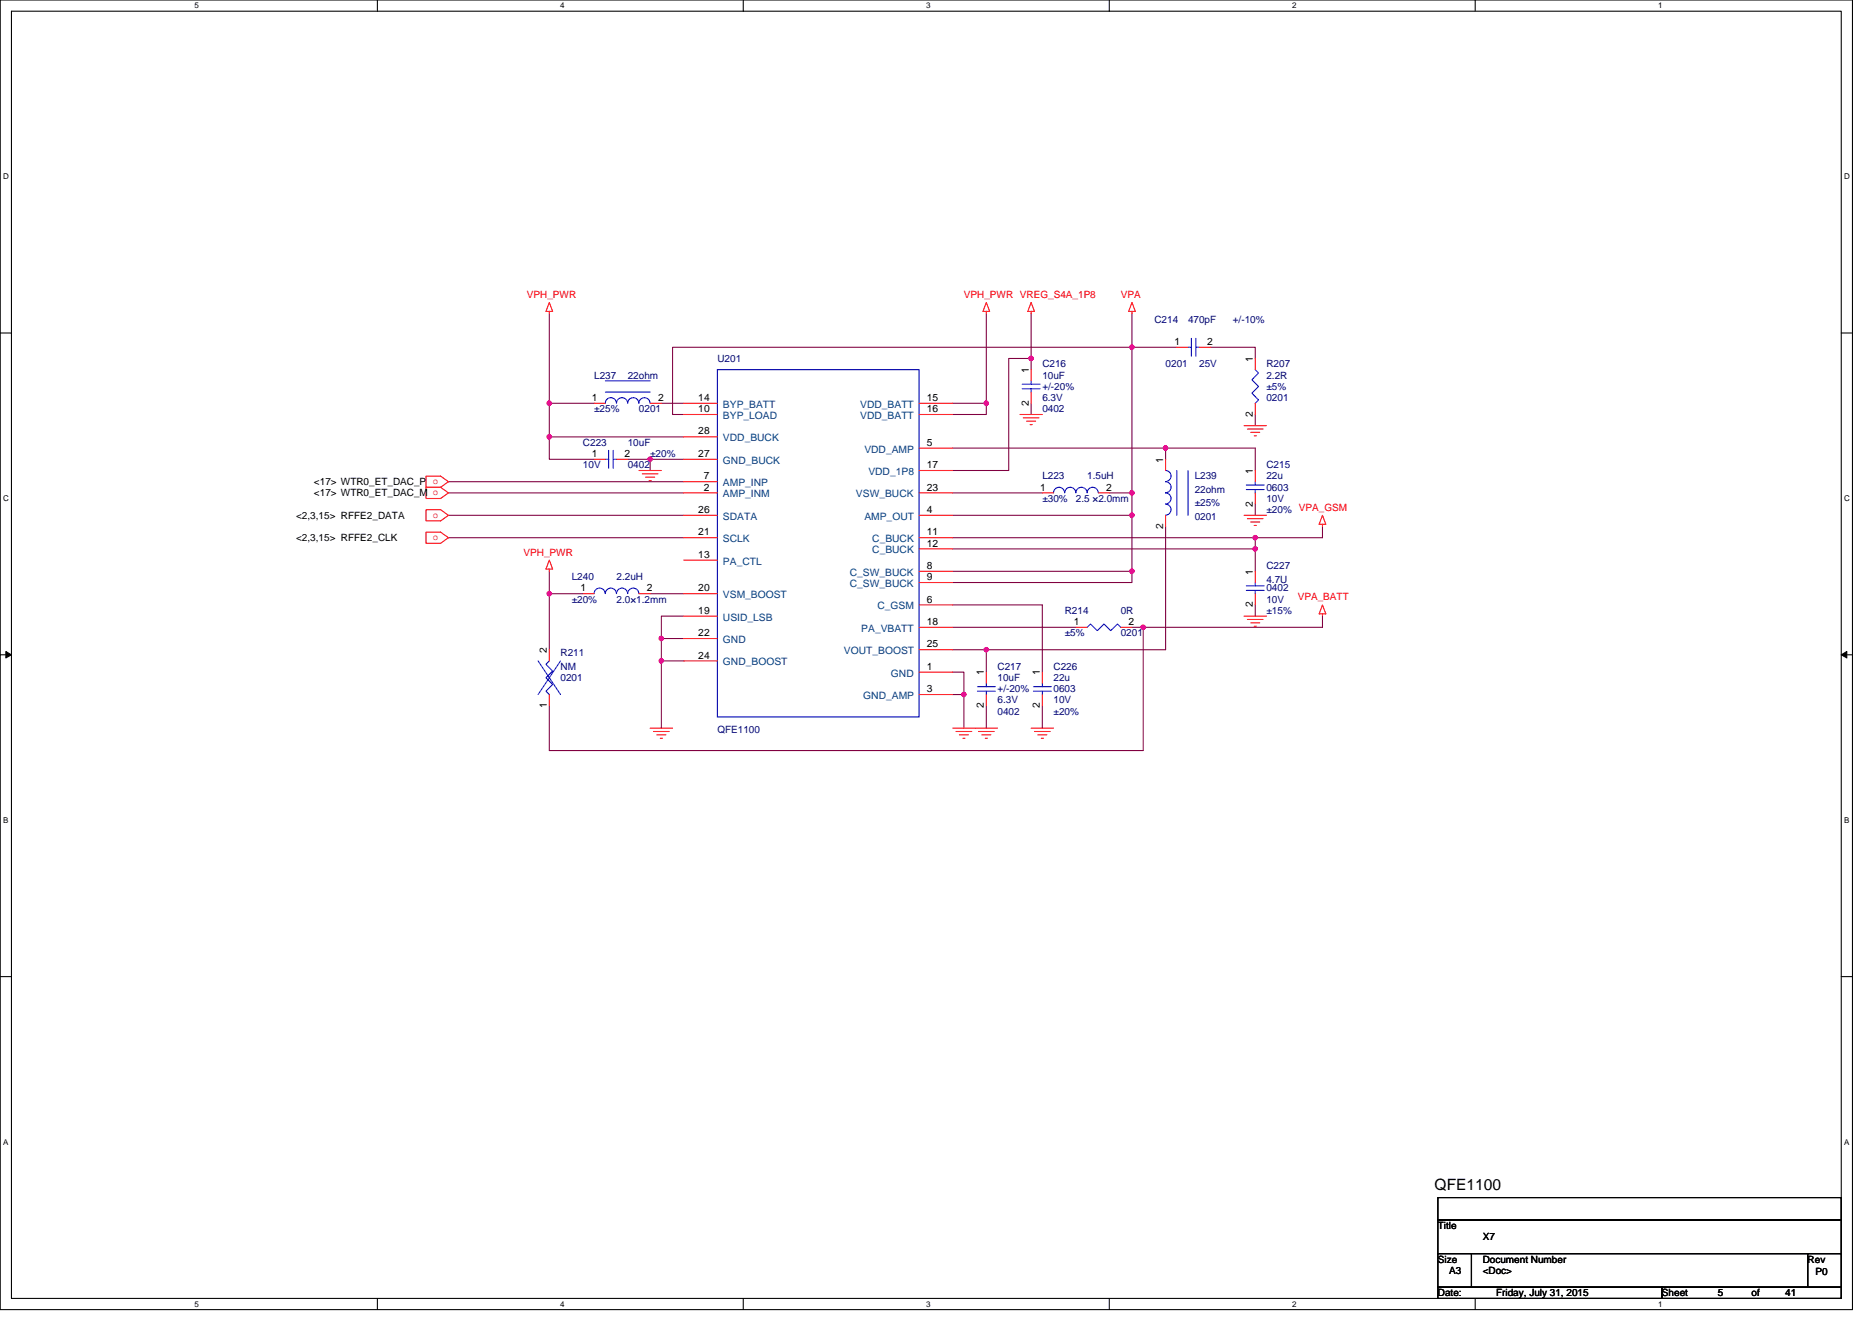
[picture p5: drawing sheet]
<svg xmlns="http://www.w3.org/2000/svg" width="297mm" height="210mm" viewBox="0 0 297 210" stroke-linecap="round" stroke-linejoin="round" font-family="sans-serif">
<path d="M0 0h293.9v207.9h-293.9zM1.8 1.8h290.4v204.3h-290.4z" fill="none" stroke="#000" stroke-width=".17"/>
<g fill="#fff">
<path d="M30.8 .2h.7v1.4h-.7z"/>
<path d="M30.8 206.3h.7v1.4h-.7z"/>
</g>
<path d="M59.9 0v1.8M59.9 206.1v1.8" fill="none" stroke="#000" stroke-width=".17"/>
<g fill="#fff">
<path d="M88.9 .2h.7v1.4h-.7z"/>
<path d="M88.9 206.3h.7v1.4h-.7z"/>
</g>
<path d="M117.9 0v1.8M117.9 206.1v1.8" fill="none" stroke="#000" stroke-width=".17"/>
<g fill="#fff">
<path d="M147 .2h.7v1.4h-.7z"/>
<path d="M147 206.3h.7v1.4h-.7z"/>
</g>
<path d="M176 0v1.8M176 206.1v1.8" fill="none" stroke="#000" stroke-width=".17"/>
<g fill="#fff">
<path d="M205 .2h.7v1.4h-.7z"/>
<path d="M205 206.3h.7v1.4h-.7z"/>
</g>
<path d="M234.1 0v1.8M234.1 206.1v1.8" fill="none" stroke="#000" stroke-width=".17"/>
<g fill="#fff">
<path d="M263.1 .2h.7v1.4h-.7z"/>
<path d="M263.1 206.3h.7v1.4h-.7z"/>
<path d="M.5 27.3h.9v1.4h-.9z"/>
<path d="M292.6 27.3h.9v1.4h-.9z"/>
<path d="M.5 78.4h.9v1.4h-.9z"/>
<path d="M292.6 78.4h.9v1.4h-.9z"/>
</g>
<path d="M0 52.9h1.8M292.2 52.9h1.7" fill="none" stroke="#000" stroke-width=".17"/>
<g fill="#fff">
<path d="M.5 129.5h.8v1.4h-.8z"/>
<path d="M292.6 129.5h.9v1.4h-.9z"/>
</g>
<path d="M0 103.9h1.8M292.2 103.9h1.7" fill="none" stroke="#000" stroke-width=".17"/>
<path d="M.9 103.4l.9 .5-.9 .5zM292.2 103.9l.8-.5v1z" fill="#000" stroke="#000" stroke-width=".16"/>
<g fill="#fff">
<path d="M.5 180.5h.8v1.4h-.8z"/>
<path d="M292.6 180.5h.9v1.4h-.9z"/>
</g>
<path d="M0 155h1.8M292.2 155h1.7M228.2 190.1h64v3.5h-64zM228.2 193.6h64v5.4h-64zM228.2 199h5.3v5.3h-5.3zM233.5 199h53.3v5.3h-53.3zM286.8 199h5.4v5.3h-5.4zM228.2 204.3h35.5v1.8h-35.5zM263.7 204.3h28.5v1.8h-28.5z" fill="none" stroke="#000" stroke-width=".17"/>
<g fill="none" stroke="#800040" stroke-width=".17">
<path d="M87.2 49.8v14.2M156.5 49.8v14.2M163.6 58.7v-1.8h-3.5v17.8h-8.9M163.6 49.8v7.1M179.6 55.1h7.1M179.6 55.1h-72.9v10.7h1.8M179.6 55.1v23.1M179.6 49.8v5.3M192.1 55.1h7.1v1.8M71.2 76.5h37.3M71.2 78.2h37.3M87.2 69.3v3.6h7.1"/>
<path d="M87.2 64h7.1M87.2 69.3h21.3M87.2 64v5.3M99.6 72.9h3.6M104.9 64h3.6M108.5 72.9h-5.3v1.8M151.2 64h5.3v1.8h-5.3M151.2 78.2h14.2M151.2 71.1h33.8M163.6 64v1.8M176.1 78.2h3.5M179.6 78.2v3.6"/>
<path d="M185 71.1v1.8M185 71.1h14.2v3.6M199.2 65.8v1.8M71.2 81.8h37.3M71.2 85.3h37.3M87.2 94.2v8.9M87.2 90.7v3.5M87.2 94.2h5.3M103.2 94.2h5.3M108.5 97.8h-3.6v3.5M151.2 81.8h28.4M151.2 90.7h28.4"/>
<path d="M151.2 87.1h48M151.2 85.3h48M151.2 99.6h19.5M151.2 96h14.2v10.7M179.6 99.6h1.8M179.6 90.7v1.8h-28.4M179.6 81.8v8.9M181.4 99.6v19.5h-94.2v-7.1M185 83.6v19.5h-28.5M199.2 80v1.8M199.2 87.1v3.6M199.2 85.3v1.8"/>
<path d="M199.2 96v1.8M209.8 83.6v1.7h-10.6M209.8 97.8v1.8h-28.4M108.5 101.3h-3.6v3.6M108.5 104.9h-3.6v10.7M151.2 103.1h5.3M151.2 110.2h1.7M151.2 106.7h1.7v3.5M152.9 110.2v5.4M156.5 103.1v3.6M156.5 112v3.6M165.4 112v3.6"/>
</g>
<g fill="#f0f" stroke="#f0f" stroke-width=".17">
<circle cx="87.1" cy="64" r=".35"/>
<circle cx="156.5" cy="64" r=".35"/>
<circle cx="87.1" cy="69.3" r=".35"/>
<circle cx="103.2" cy="72.9" r=".35"/>
<circle cx="179.6" cy="81.8" r=".35"/>
<circle cx="179.6" cy="78.2" r=".35"/>
<circle cx="179.6" cy="55.1" r=".35"/>
<circle cx="179.6" cy="90.7" r=".35"/>
<circle cx="184.9" cy="71.1" r=".35"/>
<circle cx="163.6" cy="56.9" r=".35"/>
<circle cx="199.2" cy="87.1" r=".35"/>
<circle cx="199.2" cy="85.3" r=".35"/>
<circle cx="152.9" cy="110.2" r=".35"/>
<circle cx="181.4" cy="99.6" r=".35"/>
<circle cx="156.5" cy="103.1" r=".35"/>
<circle cx="104.9" cy="104.9" r=".35"/>
<circle cx="104.9" cy="101.3" r=".35"/>
<circle cx="87.1" cy="94.2" r=".35"/>
</g>
<g fill="none" stroke="#f00" stroke-width=".17">
<path d="M87.2 48l.5 1.4h-1.1zM87.2 49.4v.4M156.5 48l.5 1.4h-1zM156.5 49.4v.4M163.6 48l.5 1.4h-1zM163.6 49.4v.4M163.6 58.7v1.8M179.6 48l.5 1.4h-1zM179.6 49.4v.4M186.7 55.1h1.8M190.3 55.1h1.8M199.2 56.9v1.8"/>
<path d="M67.6 75.6h2.3l1.3 .9-1.3 .8h-2.3zM67.6 77.3h2.3l1.3 .9-1.3 .9h-2.3zM94.3 72.9h1.8M94.3 64h1.8M97.8 72.9h1.8M101.4 74.7h3.5M101.9 75.2h2.5M102.4 75.7h1.5M103 76.3h.3M103.2 64h1.7M108.5 78.2h5.3M108.5 76.5h5.3"/>
<path d="M108.5 65.8h5.3M108.5 64h5.3M108.5 72.9h5.3M108.5 69.3h5.3M145.8 71.1h5.4M145.8 64h5.4M145.8 65.8h5.4M145.8 74.7h5.4M145.8 78.2h5.4M161.8 65.8h3.6M162.4 66.3h2.5M162.9 66.8h1.4"/>
<path d="M163.4 67.4h.4M163.6 62.2v1.8M165.4 78.2h1.8M174.3 78.2h1.8M185 72.9v1.8M197.4 67.6h3.6M197.9 68.1h2.5M198.5 68.6h1.4M199 69.2h.3M199.2 74.7v1.8M199.2 78.2v1.8M199.2 64v1.8"/>
<path d="M67.6 80.9h2.3l1.3 .9-1.3 .9h-2.3zM67.6 84.5h2.3l1.3 .8-1.3 .9h-2.3zM87.2 88.9l.5 1.4h-1.1zM87.2 90.3v.4M92.5 94.2h1.8M101.4 94.2h1.8M108.5 88.9h5.3M108.5 97.8h5.3M108.5 94.2h5.3M108.5 85.3h5.3M108.5 81.8h5.3M145.8 81.8h5.4"/>
<path d="M145.8 96h5.4M145.8 90.7h5.4M145.8 92.5h5.4M145.8 85.3h5.4M145.8 87.1h5.4M145.8 99.6h5.4M170.7 99.6h1.8M177.8 99.6h1.8M185 81.8v1.8M197.4 81.8h3.6M197.4 97.8h3.6M197.9 82.3h2.5"/>
<path d="M197.9 98.3h2.5M198.5 82.8h1.4M198.5 98.8h1.4M199 83.4h.3M199 99.4h.3M199.2 90.7v1.8M199.2 94.2v1.8M209.8 96l.6 1.4h-1.1zM209.8 97.4v.4M209.8 81.8l.6 1.4h-1.1zM209.8 83.2v.4M87.2 110.2v1.8"/>
<path d="M87.2 103.1v1.8M103.2 115.6h3.5M103.7 116.1h2.5M104.2 116.6h1.5M104.8 117.2h.3M108.5 101.3h5.3M108.5 104.9h5.3M145.8 106.7h5.4M145.8 110.2h5.4M145.8 103.1h5.4M151.2 115.6h7.1M151.7 116.1h2.5"/>
<path d="M152.2 116.6h1.5M152.8 117.2h.3M155.3 116.1h2.5M155.8 116.6h1.4M156.3 117.2h.4M156.5 106.7v1.8M156.5 110.2v1.8M163.6 115.6h3.6M164.1 116.1h2.5M164.7 116.6h1.4M165.2 117.2h.4M165.4 106.7v1.8"/>
<path d="M165.4 110.2v1.8"/>
</g>
<g fill="none" stroke="#00f" stroke-width=".17">
<path d="M113.8 58.7h32v55.1h-32zM188.5 55.1h.5M189 53.7v2.8M189.8 53.7v2.8M189.8 55.1h.5M199.2 58.7l.5 .5-1.1 1.1 1.1 1-1.1 1.1 1.1 1.1-.5 .5M96.1 62.2h7.1M96.1 60.5h7.1M96.1 64a.88 .88 0 0 1 .8-.9 .88 .88 0 0 1 .9 .9 .89 .89 0 0 1 .9-.9 .89 .89 0 0 1 .9 .9M96.1 72.9h.5M96.6 71.5v2.8M97.3 71.5v2.8"/>
<path d="M97.3 72.9h.5M99.6 64a.88 .88 0 0 1 .9-.9 .88 .88 0 0 1 .9 .9M101.4 64a.88 .88 0 0 1 .9-.9 .88 .88 0 0 1 .8 .9M162.2 61h2.8M162.2 61.7h2.8M163.6 60.5v.5M163.6 61.7v.5M167.2 78.2a.88 .88 0 0 1 .8-.9 .88 .88 0 0 1 .9 .9M168.9 78.2a.88 .88 0 0 1 .9-.9 .88 .88 0 0 1 .9 .9M170.7 78.2a.88 .88 0 0 1 .9-.9 .88 .88 0 0 1 .9 .9M172.5 78.2a.88 .88 0 0 1 .9-.9 .88 .88 0 0 1 .9 .9M184.9 74.7a.88 .88 0 0 1 .9 .9 .88 .88 0 0 1-.9 .8 .89 .89 0 0 1 .9 .9 .89 .89 0 0 1-.9 .9 .89 .89 0 0 1 .9 .9 .89 .89 0 0 1-.9 .9"/>
<path d="M186.7 74.7v7.1M188.5 74.7v7.1M197.8 77h2.8M197.8 77.7h2.8M199.2 76.5v.5M199.2 77.7v.5M99.6 94.2a.89 .89 0 0 0-.9-.9 .89 .89 0 0 0-.9 .9 .89 .89 0 0 0-.9-.9 .89 .89 0 0 0-.9 .9 .88 .88 0 0 0-.8-.9 .88 .88 0 0 0-.9 .9M101.4 94.2a.88 .88 0 0 0-.9-.9 .88 .88 0 0 0-.9 .9M172.5 99.6l.5-.6 1.1 1.1 1.1-1.1 1 1.1 1.1-1.1 .5 .6M184.9 80a.88 .88 0 0 1 .9 .9 .88 .88 0 0 1-.9 .9M197.8 93h2.8M197.8 93.7h2.8"/>
<path d="M199.2 92.5v.5M199.2 93.7v.5M85.4 104.9l3.5 5.3M87.2 104.9l-.6 .5 1.1 1.1-1.1 1.1 1.1 1-1.1 1.1 .6 .5M88.9 104.9l-3.5 5.3M155.1 109h2.8M155.1 109.7h2.8M156.5 108.5v.5M156.5 109.7v.5M164 109h2.8M164 109.7h2.8M165.4 108.5v.5"/>
<path d="M165.4 109.7v.5"/>
</g>
<text font-size="2.5" x="227.6" y="188.9">QFE1100</text>
<g font-size="1.6" fill="#f00">
<text x="83.6" y="47.3">VPH_PWR</text>
<text x="152.9" y="47.3">VPH_PWR VREG_S4A_1P8</text>
<text x="177.8" y="47.3">VPA</text>
<text x="68.7" y="82.1">o</text>
<text x="206.1" y="81.1">VPA_GSM</text>
<text x="68.7" y="85.7">o</text>
<text x="83.1" y="88.2">VPH_PWR</text>
<text x="205.9" y="95.3">VPA_BATT</text>
</g>
<g font-size="1.6" fill="#000080">
<text x="183.2" y="51.2">C214</text>
<text x="188.5" y="51.2">470pF</text>
<text x="195.6" y="51.2">+/-10%</text>
<text x="113.8" y="57.4">U201</text>
<text x="165.4" y="58.3">C216</text>
<text x="185" y="58.3">0201</text>
<text x="190.3" y="58.3">25V</text>
<text x="201" y="58.3">R207</text>
<text x="94.3" y="60.1">L237</text>
<text x="94.3" y="65.4">±25%</text>
<text x="99.6" y="60.1">22ohm</text>
<text x="101.4" y="65.4">0201</text>
<text x="165.4" y="60.1">10uF</text>
<text x="165.4" y="65.4">0402</text>
<text x="165.4" y="63.6">6.3V</text>
<text x="165.4" y="61.9">+/-20%</text>
<text x="201" y="60.1">2.2R</text>
<text x="201" y="61.9">±5%</text>
<text x="201" y="63.6">0201</text>
<text x="92.5" y="70.8">C223</text>
<text x="99.6" y="70.8">10uF</text>
<text x="92.5" y="74.3">10V</text>
<text x="99.6" y="74.3">0402</text>
<text x="103.2" y="72.5">±20%</text>
<text x="165.4" y="76.1">L223</text>
<text x="172.5" y="76.1">1.5uH</text>
<text x="189.6" y="76.1">L239</text>
<text x="201" y="74.3">C215</text>
<text x="201" y="76.1">22u</text>
<text x="201" y="77.9">0603</text>
<text x="165.4" y="79.7">±30%</text>
<text x="170.7" y="79.7">2.5 ×2.0mm</text>
<text x="189.6" y="78.2">22ohm</text>
<text x="189.6" y="80.4">±25%</text>
<text x="189.6" y="82.5">0201</text>
<text x="201" y="79.7">10V</text>
<text x="201" y="81.4">±20%</text>
<text x="90.7" y="92.1">L240</text>
<text x="90.7" y="95.7">±20%</text>
<text x="97.8" y="92.1">2.2uH</text>
<text x="97.8" y="95.7">2.0×1.2mm</text>
<text x="201" y="90.3">C227</text>
<text x="201" y="92.5">4.7U</text>
<text x="201" y="93.9">0402</text>
<text x="201" y="95.7">10V</text>
<text x="168.9" y="97.4">R214</text>
<text x="168.9" y="101">±5%</text>
<text x="177.8" y="97.4">0R</text>
<text x="177.8" y="101">0201</text>
<text x="201" y="97.4">±15%</text>
<text x="88.9" y="104.2">R211</text>
<text x="88.9" y="106.3">NM</text>
<text x="158.3" y="106.3">C217</text>
<text x="167.2" y="106.3">C226</text>
<text x="88.9" y="108.1">0201</text>
<text x="158.3" y="108.1">10uF</text>
<text x="158.3" y="113.4">0402</text>
<text x="158.3" y="111.7">6.3V</text>
<text x="158.3" y="109.9">+/-20%</text>
<text x="167.2" y="108.1">22u</text>
<text x="167.2" y="109.9">0603</text>
<text x="167.2" y="111.7">10V</text>
<text x="167.2" y="113.4">±20%</text>
<text x="113.8" y="116.3">QFE1100</text>
</g>
<g font-size="1.6">
<text x="163.2" y="59.2" transform="rotate(-90 163.2 59.2)">1</text>
<text x="186.4" y="54.7">1</text>
<text x="191.5" y="54.7">2</text>
<text x="198.8" y="57.4" transform="rotate(-90 198.8 57.4)">1</text>
<text x="93.9" y="63.6">1</text>
<text x="104.4" y="63.6">2</text>
<text x="110.8" y="65.4">10</text>
<text x="110.8" y="63.6">14</text>
<text x="147.1" y="63.6">15</text>
<text x="147.1" y="65.4">16</text>
<text x="163.2" y="64.4" transform="rotate(-90 163.2 64.4)">2</text>
<text x="110.8" y="69">28</text>
<text x="147.1" y="70.7">5</text>
<text x="198.8" y="66.2" transform="rotate(-90 198.8 66.2)">2</text>
<text x="49.8" y="77">&lt;17&gt; WTR0_ET_DAC_P o</text>
<text x="93.9" y="72.5">1</text>
<text x="99.1" y="72.5">2</text>
<text x="110.8" y="72.5">27</text>
<text x="111.7" y="77.9">2</text>
<text x="111.7" y="76.1">7</text>
<text x="147.1" y="77.9">23</text>
<text x="147.1" y="74.3">17</text>
<text x="165" y="77.9">1</text>
<text x="175.5" y="77.9">2</text>
<text x="184.6" y="73.4" transform="rotate(-90 184.6 73.4)">1</text>
<text x="198.8" y="75.2" transform="rotate(-90 198.8 75.2)">1</text>
<text x="47" y="82.3">&lt;2,3,15&gt; RFFE2_DATA</text>
<text x="49.8" y="78.8">&lt;17&gt; WTR0_ET_DAC_M o</text>
<text x="110.8" y="81.4">26</text>
<text x="147.1" y="81.4">4</text>
<text x="184.6" y="83.9" transform="rotate(-90 184.6 83.9)">2</text>
<text x="198.8" y="80.4" transform="rotate(-90 198.8 80.4)">2</text>
<text x="47" y="85.9">&lt;2,3,15&gt; RFFE2_CLK</text>
<text x="110.8" y="88.5">13</text>
<text x="110.8" y="85">21</text>
<text x="147.1" y="85">11</text>
<text x="147.1" y="86.7">12</text>
<text x="92.1" y="93.9">1</text>
<text x="102.6" y="93.9">2</text>
<text x="110.8" y="93.9">20</text>
<text x="147.1" y="95.6">6</text>
<text x="147.1" y="90.3">8</text>
<text x="147.1" y="92.1">9</text>
<text x="198.8" y="91.2" transform="rotate(-90 198.8 91.2)">1</text>
<text x="110.8" y="97.4">19</text>
<text x="110.8" y="101">22</text>
<text x="147.1" y="99.2">18</text>
<text x="170.4" y="99.2">1</text>
<text x="179.1" y="99.2">2</text>
<text x="198.8" y="96.4" transform="rotate(-90 198.8 96.4)">2</text>
<text x="86.8" y="103.7" transform="rotate(-90 86.8 103.7)">2</text>
<text x="110.8" y="104.5">24</text>
<text x="147.1" y="106.3">1</text>
<text x="147.1" y="102.7">25</text>
<text x="156.1" y="107.2" transform="rotate(-90 156.1 107.2)">1</text>
<text x="165" y="107.2" transform="rotate(-90 165 107.2)">1</text>
<text x="86.8" y="112.4" transform="rotate(-90 86.8 112.4)">1</text>
<text x="147.1" y="109.9">3</text>
<text x="156.1" y="112.4" transform="rotate(-90 156.1 112.4)">2</text>
<text x="165" y="112.4" transform="rotate(-90 165 112.4)">2</text>
<text x="228.2" y="195.1">Title</text>
<text x="235.3" y="196.8">X7</text>
<text x="228.2" y="200.4">Size</text>
<text x="229.9" y="202.2">A3</text>
<text x="235.3" y="200.4">Document Number</text>
<text x="235.3" y="202.2">&lt;Doc&gt;</text>
<text x="286.8" y="200.4">Rev</text>
<text x="288.1" y="202.3">P0</text>
<text x="228.2" y="205.7">Date:</text>
<text x="237.4" y="205.7">Friday, July 31, 2015</text>
<text x="263.7" y="205.7">Sheet</text>
<text x="272.6" y="205.7">5</text>
<text x="277.9" y="205.7">of</text>
<text x="283.3" y="205.7">41</text>
</g>
<g font-size="1.6" fill="#004080">
<text x="114.7" y="64.7">BYP_BATT</text>
<text x="136.5" y="64.7">VDD_BATT</text>
<text x="114.7" y="66.5">BYP_LOAD</text>
<text x="114.7" y="70.1">VDD_BUCK</text>
<text x="136.5" y="66.5">VDD_BATT</text>
<text x="137.2" y="71.8">VDD_AMP</text>
<text x="114.7" y="77.2">AMP_INP</text>
<text x="114.7" y="73.6">GND_BUCK</text>
<text x="137.8" y="75.4">VDD_1P8</text>
<text x="114.7" y="79">AMP_INM</text>
<text x="114.7" y="82.5">SDATA</text>
<text x="135.8" y="79">VSW_BUCK</text>
<text x="137.2" y="82.5">AMP_OUT</text>
<text x="114.7" y="89.6">PA_CTL</text>
<text x="114.7" y="86.1">SCLK</text>
<text x="138.4" y="86.1">C_BUCK</text>
<text x="138.4" y="87.8">C_BUCK</text>
<text x="114.7" y="95">VSM_BOOST</text>
<text x="134.8" y="91.4">C_SW_BUCK</text>
<text x="134.8" y="93.2">C_SW_BUCK</text>
<text x="114.7" y="98.5">USID_LSB</text>
<text x="136.7" y="100.3">PA_VBATT</text>
<text x="139.2" y="96.7">C_GSM</text>
<text x="114.7" y="102.1">GND</text>
<text x="114.7" y="105.6">GND_BOOST</text>
<text x="133.9" y="103.8">VOUT_BOOST</text>
<text x="141.4" y="107.4">GND</text>
<text x="137" y="111">GND_AMP</text>
</g>
<g font-size="1.3">
<text x="30.8" y="1.3">5</text>
<text x="88.9" y="1.3">4</text>
<text x="147" y="1.3">3</text>
<text x="205" y="1.3">2</text>
<text x="263.1" y="1.3">1</text>
<text x=".5" y="28.4">D</text>
<text x="292.6" y="28.4">D</text>
<text x=".5" y="79.5">C</text>
<text x="292.6" y="79.5">C</text>
<text x=".5" y="130.6">B</text>
<text x="292.6" y="130.6">B</text>
<text x=".5" y="181.7">A</text>
<text x="292.6" y="181.7">A</text>
<text x="30.8" y="207.4">5</text>
<text x="88.9" y="207.4">4</text>
<text x="147" y="207.4">3</text>
<text x="205" y="207.4">2</text>
<text x="263.1" y="207.4">1</text>
</g>
</svg>
